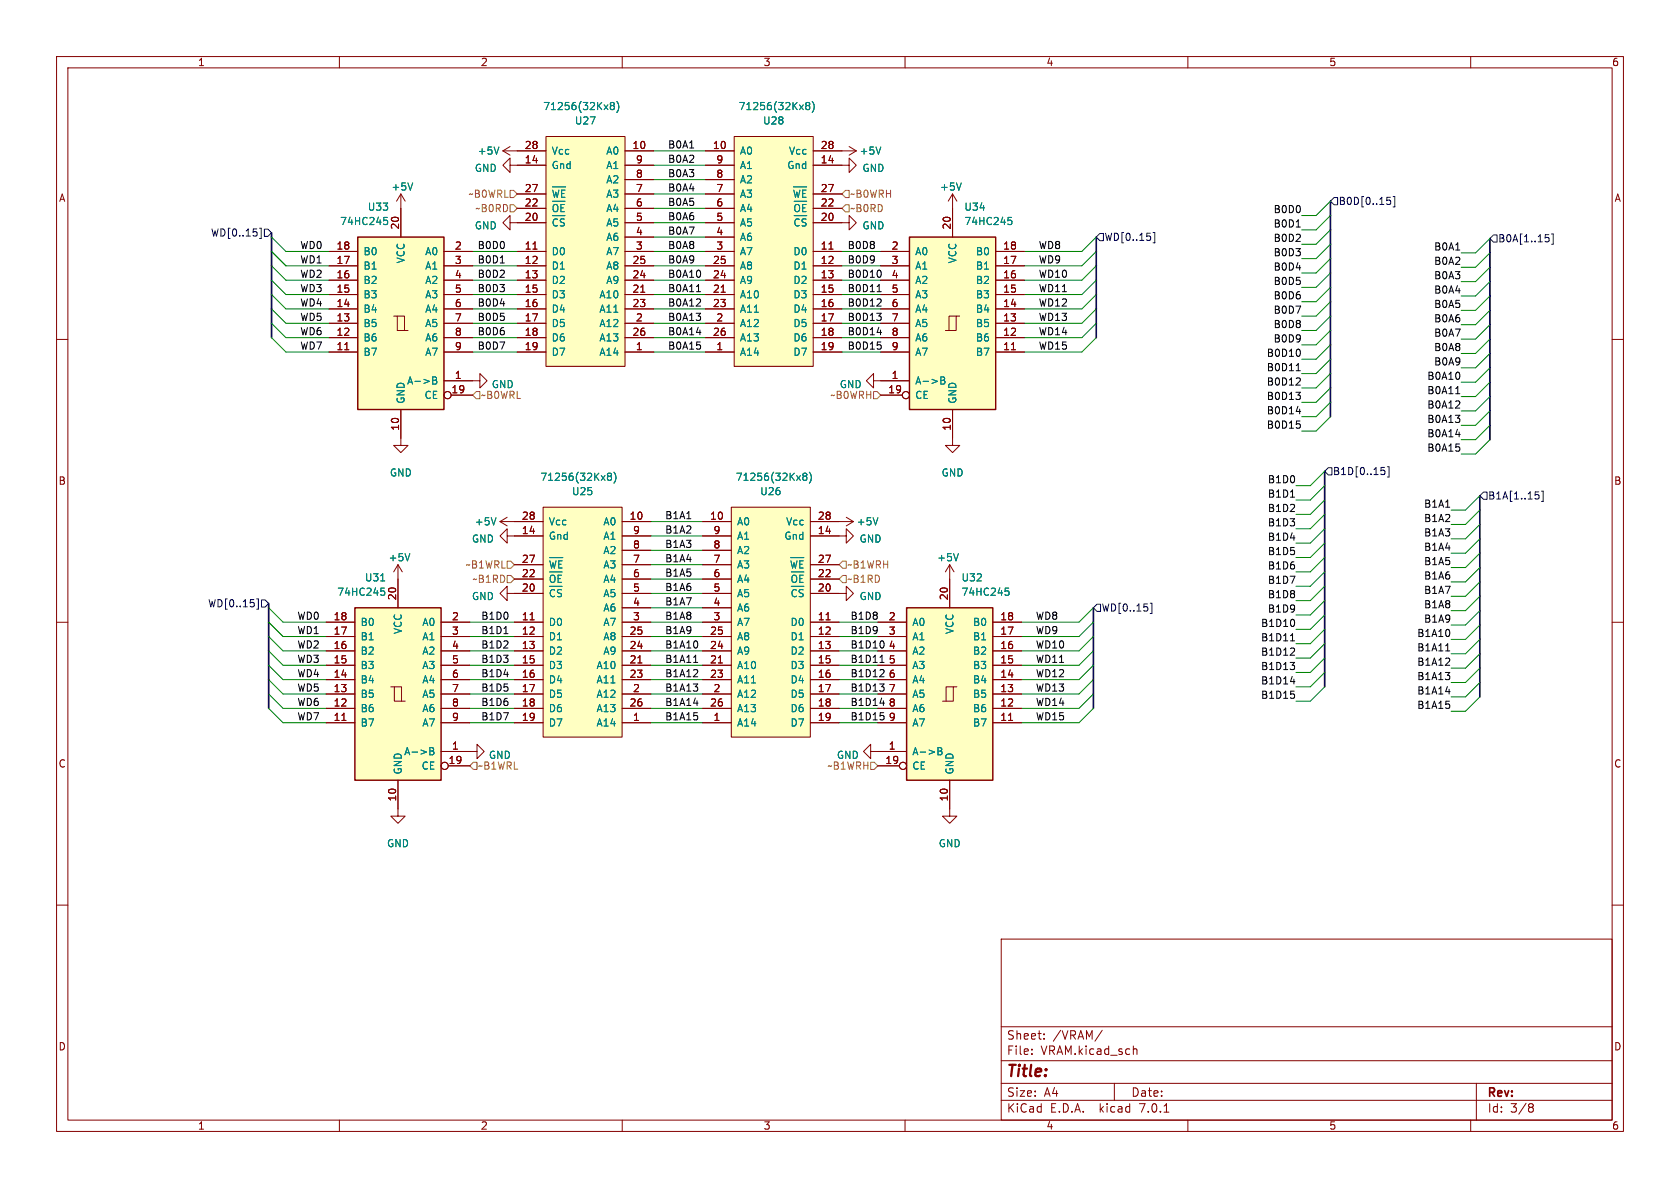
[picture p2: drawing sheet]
<svg xmlns="http://www.w3.org/2000/svg" width="297mm" height="210mm" viewBox="0 0 297 210" stroke-linecap="round" stroke-linejoin="round" font-family="sans-serif">
<g fill="none" stroke="#840000" stroke-width=".18">
<path d="M10 10h277v190h-277zM12 12h273v186h-273zM60 10v2M110 10v2M160 10v2M210 10v2M260 10v2M70.9 34.3v7.6M70.9 34.3l.7 1.3M70.9 34.3l-.8 1.3M88.9 26.7h7.6M88.9 26.7l1.3 .7"/>
<path d="M90.2 39.4v1.2l-1.3-1.2 1.3-1.3v1.3h6.3M90.2 29.2v1.3l-1.3-1.3 1.3-1.3v1.3h6.3M90.2 25.9l-1.3 .8M91.4 36.8h5.1M91.4 34.3h5.1M96.5 24.1h14v40.7h-14zM110.5 26.7h5.1M110.5 29.2h5.1M110.5 39.4h5.1M110.5 36.8h5.1M110.5 34.3h5.1M110.5 31.8h5.1"/>
<path d="M124.7 26.7h5.1M124.7 29.2h5.1M124.7 39.4h5.1M124.7 36.8h5.1M124.7 34.3h5.1M124.7 31.8h5.1M129.8 24.1h14v40.7h-14zM143.8 29.2h6.3v-1.3l1.3 1.3-1.3 1.3v-1.3M143.8 39.4h6.3v-1.3l1.3 1.3-1.3 1.2v-1.2M143.8 26.7h7.6M143.8 36.8h5M143.8 34.3h5"/>
<path d="M150.1 25.9l1.3 .8M151.4 26.7l-1.3 .7M168.4 34.3v7.6M168.4 34.3l-.8 1.3M168.4 34.3l.8 1.3M10 60h2M58.2 59.7h5M58.2 57.2h5M58.2 54.6h5M58.2 52.1h5M58.2 49.5h5M58.2 47h5"/>
<path d="M58.2 44.5h5M69.6 55.9h.6v2.5h1.9M70.2 55.9h1.3v2.5M78.5 59.7h5.1M78.5 57.2h5.1M78.5 54.6h5.1M78.5 52.1h5.1M78.5 49.5h5.1M78.5 47h5.1M78.5 44.5h5.1M91.4 59.7h5.1M91.4 57.2h5.1"/>
<path d="M91.4 54.6h5.1M91.4 52.1h5.1M91.4 49.5h5.1M91.4 47h5.1M91.4 44.5h5.1M94.2 44h.7M110.5 59.7h5.1M110.5 57.2h5.1M110.5 54.6h5.1M110.5 52.1h5.1M110.5 49.5h5.1M110.5 47h5.1"/>
<path d="M110.5 44.5h5.1M110.5 41.9h5.1M113.3 51.7h.7M124.7 59.7h5.1M124.7 57.2h5.1M124.7 54.6h5.1M124.7 52.1h5.1M124.7 49.5h5.1M124.7 47h5.1M124.7 44.5h5.1M124.7 41.9h5.1M127.5 51.7h.7"/>
<path d="M143.8 59.7h5M143.8 57.2h5M143.8 54.6h5M143.8 52.1h5M143.8 49.5h5M143.8 47h5M143.8 44.5h5M146.5 44h.8M155.7 59.7h5.1M155.7 57.2h5.1M155.7 54.6h5.1M155.7 52.1h5.1"/>
<path d="M155.7 49.5h5.1M155.7 47h5.1M155.7 44.5h5.1M169 55.9h-1.2v2.5M169.7 55.9h-.7v2.5h-1.9M176 59.7h5.1M176 57.2h5.1M176 54.6h5.1M176 52.1h5.1M176 49.5h5.1M176 47h5.1M176 44.5h5.1"/>
<path d="M285 60h2M58.2 62.2h5M60.9 61.8h.8M70.9 72.4v6.3h-1.3l1.3 1.3 1.2-1.3h-1.2M78.5 67.3h6.3v1.3l1.3-1.3-1.3-1.3v1.3M78.5 62.2h5.1M79.8 69.9h3.8M91.4 62.2h5.1M110.5 62.2h5.1M124.7 62.2h5.1M143.8 62.2h5M154.4 67.3v-1.3l-1.2 1.3 1.2 1.3v-1.3h6.4"/>
<path d="M155.7 62.2h5.1M155.7 69.9h3.8M168.4 72.4v6.3h1.3l-1.3 1.3-1.3-1.3h1.3M176 62.2h5.1M178.8 61.8h.7M70.4 99.8v7.6M70.4 99.8l.7 1.3M70.4 99.8l-.8 1.3M88.4 92.2h7.6M88.4 92.2l1.3 .8M89.7 94.7v1.3l-1.3-1.3 1.3-1.2v1.2h6.3M89.7 91.4l-1.3 .8"/>
<path d="M90.9 99.8h5.1M96 89.7h14v40.6h-14zM110 92.2h5.1M110 94.7h5.1M110 99.8h5.1M110 97.3h5.1M124.2 92.2h5.1M124.2 94.7h5.1M124.2 99.8h5.1M124.2 97.3h5.1M129.3 89.7h14v40.6h-14zM143.3 94.7h6.3v-1.2l1.3 1.2-1.3 1.3v-1.3"/>
<path d="M143.3 92.2h7.6M143.3 99.8h5M149.6 91.4l1.3 .8M150.9 92.2l-1.3 .8M167.9 99.8v7.6M167.9 99.8l-.8 1.3M167.9 99.8l.8 1.3M10 110h2M57.7 117.6h5M57.7 115.1h5M57.7 112.5h5M57.7 110h5"/>
<path d="M78 117.6h5.1M78 115.1h5.1M78 112.5h5.1M78 110h5.1M89.7 104.9v1.3l-1.3-1.3 1.3-1.3v1.3h6.3M90.9 117.6h5.1M90.9 115.1h5.1M90.9 112.5h5.1M90.9 110h5.1M90.9 102.4h5.1M93.7 109.6h.7M110 117.6h5.1"/>
<path d="M110 115.1h5.1M110 112.5h5.1M110 110h5.1M110 104.9h5.1M110 102.4h5.1M110 107.4h5.1M112.8 117.2h.7M124.2 117.6h5.1M124.2 115.1h5.1M124.2 112.5h5.1M124.2 110h5.1M124.2 104.9h5.1"/>
<path d="M124.2 102.4h5.1M124.2 107.4h5.1M127 117.2h.7M143.3 104.9h6.3v-1.3l1.3 1.3-1.3 1.3v-1.3M143.3 117.6h5M143.3 115.1h5M143.3 112.5h5M143.3 110h5M143.3 102.4h5M146 109.6h.8M155.2 117.6h5.1M155.2 115.1h5.1"/>
<path d="M155.2 112.5h5.1M155.2 110h5.1M175.5 117.6h5.1M175.5 115.1h5.1M175.5 112.5h5.1M175.5 110h5.1M285 110h2M57.7 127.8h5M57.7 125.2h5M57.7 122.7h5M57.7 120.1h5M60.4 127.4h.8"/>
<path d="M69.1 121.4h.6v2.6h1.9M69.7 121.4h1.3v2.6M70.4 137.9v6.4h-1.3l1.3 1.2 1.2-1.2h-1.2M78 132.8h6.3v1.3l1.3-1.3-1.3-1.2v1.2M78 127.8h5.1M78 125.2h5.1M78 122.7h5.1M78 120.1h5.1M79.2 135.4h3.9M90.9 127.8h5.1M90.9 125.2h5.1M90.9 122.7h5.1"/>
<path d="M90.9 120.1h5.1M110 127.8h5.1M110 125.2h5.1M110 122.7h5.1M110 120.1h5.1M124.2 127.8h5.1M124.2 125.2h5.1M124.2 122.7h5.1M124.2 120.1h5.1M143.3 127.8h5M143.3 125.2h5M143.3 122.7h5"/>
<path d="M143.3 120.1h5M153.9 132.8v-1.2l-1.2 1.2 1.2 1.3v-1.3h6.4M155.2 127.8h5.1M155.2 125.2h5.1M155.2 122.7h5.1M155.2 120.1h5.1M155.2 135.4h3.8M167.9 137.9v6.4h1.3l-1.3 1.2-1.3-1.2h1.3M168.5 121.4h-1.2v2.6M169.2 121.4h-.7v2.6h-1.9M175.5 127.8h5.1M175.5 125.2h5.1"/>
<path d="M175.5 122.7h5.1M175.5 120.1h5.1M178.3 127.4h.7M10 160h2M285 160h2M177 166h108v32h-108zM60 198v2M110 198v2M160 198v2M177 194.5h108M177 191.5h108M177 187.5h108"/>
<path d="M177 181.5h108M182.4 186.3v.1M182.4 185.5v.1M184.6 183.6v.1M184.6 182.8v.1M194.9 182.1l-1.3 2M197 191.5v3M200.4 185.5h.5l.1 .9M205.8 196.6h.8M210 198v2M260 198v2M261 191.5v6.5"/>
<path d="M270.5 195.1l.4 .1 .2 .2-.3 .3M270.5 195.7h.3M270.8 195.7l.2 .2 .1 .4-.2 .2-.4 .1"/>
<circle cx="79.1" cy="69.8" r=".63"/>
<circle cx="160.1" cy="69.8" r=".63"/>
<circle cx="78.6" cy="135.4" r=".63"/>
<circle cx="159.6" cy="135.4" r=".63"/>
</g>
<g fill="#ffffc2" stroke="#ffffc2" stroke-width=".18">
<path d="M160.8 41.9h15.2v30.5h-15.2z"/>
<path d="M129.8 24.1h14v40.7h-14z"/>
<path d="M63.2 41.9h15.3v30.5h-15.3z"/>
<path d="M160.3 107.4h15.2v30.5h-15.2z"/>
<path d="M96.5 24.1h14v40.7h-14z"/>
<path d="M62.7 107.4h15.3v30.5h-15.3z"/>
<path d="M129.3 89.7h14v40.6h-14z"/>
<path d="M96 89.7h14v40.6h-14z"/>
</g>
<path d="M63.2 41.9h15.3v30.5h-15.3zM160.8 41.9h15.2v30.5h-15.2zM62.7 107.4h15.3v30.5h-15.3zM160.3 107.4h15.2v30.5h-15.2z" fill="none" stroke="#840000" stroke-width=".25"/>
<g fill="none" stroke="#008484" stroke-width=".18">
<path d="M108.1 18.7l-.2-.3 .2-.3h.3l.2 .3-.2 .3M108.1 18.7h.3M108.1 18.7l-.2 .2v.2l.2 .3h.3l.2-.3v-.2l-.2-.2M109 17.9a1.46 1.46 0 0 1 0 2M142.7 18.7l-.3-.3 .3-.3h.2l.3 .3-.3 .3M142.7 18.7l-.3 .2 .1 .4 .2 .1h.2l.3-.3v-.2l-.3-.2M142.7 18.7h.2M143.6 17.9a1.46 1.46 0 0 1 0 2M67.9 38.4h.6M68 38.9h.3l.2 .3v.4l-.5 .1M73 32.3l-.5 1.3M88.2 26l-.4 1.3"/>
<path d="M97.7 33h2.3M97.7 33.6l.3 1.3M98.8 33.6l-.3 1.3M99.2 36.1v1.3M99.9 33.6h-.6v1.3M140.3 33h2.3M140.3 33.6l.3 1.3M141.4 33.6l-.3 1.3M141.9 36.1v1.3M142.5 33.6h-.6v1.3M155.7 26l-.4 1.3M169.9 32.3l-.4 1.3"/>
<path d="M178.2 38.4h.6M178.4 38.9h.3l.2 .3-.1 .4-.4 .1M76.5 66.6h.4l.3 .3-.3 .3 .3 .2v.3l-.2 .2h-.5zM76.5 67.2h.4M166.3 66.6h.5l.2 .3-.2 .3 .2 .2 .1 .3-.3 .2h-.5zM166.3 67.2h.5M72.5 97.9l-.5 1.2M87.7 91.5l-.4 1.3M97.2 98.6h2.3M97.2 99.1l.3 1.3M98.3 99.1l-.3 1.3M99.4 99.1h-.6v1.3"/>
<path d="M107.6 84.2l-.2-.3 .2-.3h.3l.2 .3-.2 .3M107.6 84.2h.3M107.6 84.2l-.2 .2v.3l.2 .2h.3l.2-.2v-.3l-.2-.2M108.5 83.5a1.46 1.46 0 0 1 0 1.9M139.8 98.6h2.3M139.8 99.1l.3 1.3M140.9 99.1l-.3 1.3M142 99.1h-.6v1.3M142.2 84.2l-.3-.3 .3-.3h.2l.3 .3-.3 .3M142.2 84.2l-.3 .2 .1 .4 .2 .1h.2l.3-.2v-.3l-.3-.2M142.2 84.2h.2M143.1 83.5a1.46 1.46 0 0 1 0 1.9"/>
<path d="M155.2 91.5l-.4 1.3M169.4 97.9l-.4 1.2M67.3 102.7h.7M67.4 104h.6M67.5 104.4h.3l.2 .3v.4l-.5 .1M98.7 101.7v1.2M141.4 101.7v1.2M177.7 104h.6M177.8 104.4h.3l.3 .3-.1 .4-.5 .1M76 132.2h.4l.3 .2-.3 .4 .3 .1v.3l-.2 .2h-.5zM76 132.8h.4M165.8 132.2h.4l.3 .2-.3 .4 .3 .1 .1 .3-.3 .2h-.5z"/>
<path d="M165.8 132.8h.4"/>
</g>
<g fill="none" stroke="#000084" stroke-width=".18">
<path d="M235.8 34.9h.7v1.3h-.7l-.6-.6zM245.2 34.9h.6M245.3 35.4h.3l.3 .2-.1 .4-.5 .1M246.3 34.8h.3v1.8h-.3M45.9 40.3h.3v1.9h-.3M46.7 40.5h.7l.6 .6-.6 .7h-.7zM194.4 41.3h.7v1.2h-.7l-.6-.6zM203.8 41.1h.4v1.8h-.4M264 41.5h.7v1.3h-.7l-.6-.6zM273.2 41.5h.6M273.3 42h.3l.3 .2-.1 .4-.5 .2M274.3 41.4h.3v1.8h-.3"/>
<path d="M234.8 82.7h.7v1.2h-.7l-.6-.6zM244.2 82.6h.6M244.3 83.1h.3l.2 .3v.4l-.5 .1M245.3 82.5h.3v1.8h-.3M262.3 87h.6v1.3h-.6l-.7-.7zM271.4 86.9h.6M271.5 87.4h.3l.3 .3-.1 .4-.5 .1M272.5 86.8h.3v1.8h-.3M45.4 105.9h.3v1.8h-.3M46.2 106h.7l.6 .7-.6 .6h-.7zM193.9 106.8h.7v1.3h-.7l-.6-.7zM203.3 106.6h.3v1.9h-.3"/>
</g>
<path d="M90.2 36.2h.6l.6 .6-.6 .7h-.6zM90.2 33.7h.6l.6 .6-.6 .6h-.6zM149.5 33.7h.6v1.2h-.6l-.7-.6zM149.5 36.2h.6v1.3h-.6l-.7-.7zM84.2 69.2h.6v1.3h-.6l-.6-.6zM154.4 69.2h.7l.6 .7-.6 .6h-.7zM89.7 99.2h.6l.6 .6-.6 .7h-.6zM148.3 99.8l.7-.6h.6v1.3h-.6zM89.7 101.7h.6l.6 .7-.6 .6h-.6zM149 101.7h.6v1.3h-.6l-.7-.6zM83.7 134.7h.6v1.3h-.6l-.6-.6zM153.9 134.7h.7l.6 .7-.6 .6h-.7z" fill="none" stroke="#848400" stroke-width=".18"/>
<g fill="none" stroke="#000" stroke-width=".18">
<path d="M88.4 46.5h.8M123.1 51.6h.8M155.1 58.8h.7M155.1 51.6h.7M229.2 40.1h.7M257.4 44.2h.7M229.1 69.3h.8l-.4 .5M229.2 65.5h.7M229.2 72.7h.7M229.2 74.4h.6M229.4 64.4l.1-.1v1.2M229.8 66.9l.1 .1-.1 .3-.7 .8h.8"/>
<path d="M229.8 61.8l.1 .4-.1 .7M229.8 69.9l.1 .2-.1 .5M229.8 75l.1 .2-.1 .4M257.3 72.1h.8M257.3 73.4h.8l-.4 .5M257.4 69.6h.7M257.4 76.8h.7M258 66v.8M258 71v.4M258 74v.6M258 79.1v.5M228.1 87.9h.8"/>
<path d="M255.6 89.7h.7M89.1 112h.7M122.6 117.1h.7M155.6 117.1h.7M228.1 117.1h.8l-.5 .5M228.1 113.3h.8M228.4 112.2l.1-.2v1.3M228.7 109.6l.2 .4-.2 .6M228.7 114.6l.2 .2-.1 .3-.7 .7h.8M228.7 117.6l.2 .2-.2 .5M255.5 118.9h.8l-.4 .5M255.5 117.6h.8"/>
<path d="M255.6 115.1h.7M256.2 119.5v.5M256.2 111.5v.8M256.2 116.5v.4M155.6 124.3h.8M228.1 120.5h.8M228.2 122.2h.6M228.7 122.7l.2 .2-.2 .5M255.6 122.3h.8M256.2 124.6v.5"/>
</g>
<path d="M235.2 35.6v38.1M48 41.1v18.6M193.8 41.9v17.8M263.4 42.2v35.5M234.2 83.3v38.1M261.6 87.6v35.6M47.5 106.7v18.5M193.3 107.4v17.8" fill="none" stroke="#000084" stroke-width=".3"/>
<g fill="none" stroke="#008400" stroke-width=".18">
<path d="M115.6 36.8h9.1M115.6 39.4h9.1M115.6 26.7h9.1M115.6 29.2h9.1M115.6 34.3h9.1M115.6 31.8h9.1M235.2 35.6l-2.5 2.5h-2.6M235.2 38.1l-2.5 2.5h-2.6M48 54.6l2.5 2.6h7.7M48 59.7l2.5 2.5h7.7M48 47l2.5 2.5h7.7M48 52.1l2.5 2.5h7.7"/>
<path d="M48 49.5l2.5 2.6h7.7M48 57.2l2.5 2.5h7.7M48 41.9l2.5 2.6h7.7M48 44.5l2.5 2.5h7.7M83.6 57.2h7.8M83.6 49.5h7.8M83.6 54.6h7.8M83.6 52.1h7.8M83.6 59.7h7.8M83.6 44.5h7.8M83.6 47h7.8M115.6 57.2h9.1"/>
<path d="M115.6 49.5h9.1M115.6 54.6h9.1M115.6 52.1h9.1M115.6 59.7h9.1M115.6 44.5h9.1M115.6 41.9h9.1M115.6 47h9.1M148.8 57.2h6.9M148.8 49.5h6.9M148.8 54.6h6.9M148.8 52.1h6.9M148.8 59.7h6.9"/>
<path d="M148.8 44.5h6.9M148.8 47h6.9M193.8 54.6l-2.5 2.6h-10.2M193.8 59.7l-2.5 2.5h-10.2M193.8 47l-2.5 2.5h-10.2M193.8 52.1l-2.5 2.5h-10.2M193.8 49.5l-2.5 2.6h-10.2M193.8 57.2l-2.5 2.5h-10.2M193.8 41.9l-2.5 2.6h-10.2M193.8 44.5l-2.5 2.5h-10.2M235.2 45.7l-2.5 2.6h-2.6M235.2 43.2l-2.5 2.5h-2.6"/>
<path d="M235.2 58.4l-2.5 2.6h-2.6M235.2 55.9l-2.5 2.5h-2.6M235.2 40.6l-2.5 2.6h-2.6M235.2 48.3l-2.5 2.5h-2.6M235.2 50.8l-2.5 2.5h-2.6M235.2 53.3l-2.5 2.6h-2.6M263.4 42.2l-2.5 2.5h-2.6M263.4 44.7l-2.5 2.5h-2.6M263.4 47.2l-2.5 2.6h-2.6M263.4 49.8l-2.5 2.5h-2.6M263.4 54.9l-2.5 2.5h-2.6M263.4 52.3l-2.5 2.6h-2.6"/>
<path d="M263.4 59.9l-2.5 2.6h-2.6M263.4 57.4l-2.5 2.5h-2.6M83.6 62.2h7.8M115.6 62.2h9.1M148.8 62.2h6.9M235.2 68.6l-2.5 2.5h-2.6M235.2 71.1l-2.5 2.6h-2.6M235.2 73.7l-2.5 2.5h-2.6M235.2 61l-2.5 2.5h-2.6M235.2 63.5l-2.5 2.5h-2.6M235.2 66l-2.5 2.6h-2.6M263.4 77.7l-2.5 2.6h-2.6"/>
<path d="M263.4 75.2l-2.5 2.5h-2.6M263.4 72.6l-2.5 2.6h-2.6M263.4 70.1l-2.5 2.5h-2.6M263.4 62.5l-2.5 2.5h-2.6M263.4 65l-2.5 2.6h-2.6M263.4 67.6l-2.5 2.5h-2.6M115.1 94.7h9.1M115.1 97.3h9.1M115.1 99.8h9.1M115.1 92.2h9.1M234.2 88.4l-2.6 2.5h-2.5M234.2 85.9l-2.6 2.5h-2.5"/>
<path d="M234.2 83.3l-2.6 2.6h-2.5M234.2 98.6l-2.6 2.5h-2.5M234.2 93.5l-2.6 2.5h-2.5M234.2 96l-2.6 2.6h-2.5M234.2 90.9l-2.6 2.6h-2.5M261.6 95.3l-2.5 2.5h-2.6M261.6 90.2l-2.5 2.5h-2.6M261.6 87.6l-2.5 2.6h-2.6M261.6 97.8l-2.5 2.5h-2.6M261.6 92.7l-2.5 2.6h-2.6M47.5 117.6l2.5 2.5h7.7M47.5 115.1l2.5 2.5h7.7"/>
<path d="M47.5 110l2.5 2.5h7.7M47.5 112.5l2.5 2.6h7.7M47.5 107.4l2.5 2.6h7.7M83.1 117.6h7.8M83.1 112.5h7.8M83.1 115.1h7.8M83.1 110h7.8M115.1 117.6h9.1M115.1 112.5h9.1M115.1 115.1h9.1M115.1 110h9.1M115.1 107.4h9.1"/>
<path d="M115.1 104.9h9.1M115.1 102.4h9.1M148.3 117.6h6.9M148.3 112.5h6.9M148.3 115.1h6.9M148.3 110h6.9M193.3 117.6l-2.5 2.5h-10.2M193.3 115.1l-2.5 2.5h-10.2M193.3 110l-2.5 2.5h-10.2M193.3 112.5l-2.5 2.6h-10.2M193.3 107.4l-2.5 2.6h-10.2M234.2 101.1l-2.6 2.5h-2.5"/>
<path d="M234.2 108.7l-2.6 2.6h-2.5M234.2 111.3l-2.6 2.5h-2.5M234.2 113.8l-2.6 2.5h-2.5M234.2 116.3l-2.6 2.6h-2.5M234.2 118.9l-2.6 2.5h-2.5M234.2 106.2l-2.6 2.5h-2.5M234.2 103.6l-2.6 2.6h-2.5M261.6 102.9l-2.5 2.5h-2.6M261.6 100.3l-2.5 2.6h-2.6M261.6 110.5l-2.5 2.5h-2.6M261.6 113l-2.5 2.6h-2.6M261.6 108l-2.5 2.5h-2.6"/>
<path d="M261.6 105.4l-2.5 2.6h-2.6M261.6 115.6l-2.5 2.5h-2.6M261.6 118.1l-2.5 2.6h-2.6M47.5 125.2l2.5 2.6h7.7M47.5 122.7l2.5 2.5h7.7M47.5 120.1l2.5 2.6h7.7M83.1 120.1h7.8M83.1 127.8h7.8M83.1 125.2h7.8M83.1 122.7h7.8M115.1 120.1h9.1M115.1 127.8h9.1"/>
<path d="M115.1 125.2h9.1M115.1 122.7h9.1M148.3 120.1h6.9M148.3 127.8h6.9M148.3 125.2h6.9M148.3 122.7h6.9M193.3 125.2l-2.5 2.6h-10.2M193.3 122.7l-2.5 2.5h-10.2M193.3 120.1l-2.5 2.6h-10.2M234.2 121.4l-2.6 2.6h-2.5M261.6 120.7l-2.5 2.5h-2.6M261.6 123.2l-2.5 2.5h-2.6"/>
</g>
<text font-size="2.8" fill="#840000" x="178" y="190.8">Title:</text>
<g font-size="2.1" fill="#840000">
<text x="178" y="183.9">Sheet:</text>
<text x="186.2" y="183.9">/VRAM/</text>
<text x="178" y="186.6">File:</text>
<text x="184" y="186.6">VRAM.kicad_sch</text>
<text x="178" y="196.8">KiCad</text>
<text x="178" y="194">Size:</text>
<text x="184.6" y="194">A4</text>
<text x="185.7" y="196.8">E.D.A.</text>
<text x="194.4" y="196.8">kicad</text>
<text x="200" y="194">Date:</text>
<text x="201.5" y="196.8">7.0.1</text>
<text x="263" y="194.2">Rev:</text>
<text x="263" y="196.8">Id:</text>
<text x="267" y="196.8">3/8</text>
</g>
<g font-size="1.8" fill="#840000">
<text x="35" y="11.8">1</text>
<text x="85" y="11.8">2</text>
<text x="135" y="11.8">3</text>
<text x="185" y="11.8">4</text>
<text x="235" y="11.8">5</text>
<text x="285" y="11.8">6</text>
<text x="92.7" y="29">14</text>
<text x="92.7" y="26.4">28</text>
<text x="111.8" y="26.4">10</text>
<text x="112.4" y="29">9</text>
<text x="126" y="26.4">10</text>
<text x="126.6" y="29">9</text>
<text x="145" y="29">14</text>
<text x="145" y="26.4">28</text>
<text x="10.4" y="35.8">A</text>
<text x="92.7" y="34">27</text>
<text x="112.4" y="34">7</text>
<text x="112.4" y="31.5">8</text>
<text x="126.6" y="34">7</text>
<text x="126.6" y="31.5">8</text>
<text x="145" y="34">27</text>
<text x="285.4" y="35.8">A</text>
<text x="70.6" y="40.6" transform="rotate(-90 70.6 40.6)">20</text>
<text x="92.7" y="39.1">20</text>
<text x="92.7" y="36.6">22</text>
<text x="112.4" y="41.7">4</text>
<text x="112.4" y="39.1">5</text>
<text x="112.4" y="36.6">6</text>
<text x="126.6" y="41.7">4</text>
<text x="126.6" y="39.1">5</text>
<text x="126.6" y="36.6">6</text>
<text x="145" y="39.1">20</text>
<text x="145" y="36.6">22</text>
<text x="168.1" y="40.6" transform="rotate(-90 168.1 40.6)">20</text>
<text x="59.4" y="46.7">17</text>
<text x="59.4" y="44.2">18</text>
<text x="80.4" y="44.2">2</text>
<text x="80.4" y="46.7">3</text>
<text x="92.7" y="44.2">11</text>
<text x="92.7" y="46.7">12</text>
<text x="111.8" y="46.7">25</text>
<text x="112.4" y="44.2">3</text>
<text x="126" y="46.7">25</text>
<text x="126.6" y="44.2">3</text>
<text x="145" y="44.2">11</text>
<text x="145" y="46.7">12</text>
<text x="157.6" y="44.2">2</text>
<text x="157.6" y="46.7">3</text>
<text x="177.3" y="46.7">17</text>
<text x="177.3" y="44.2">18</text>
<text x="59.4" y="51.8">15</text>
<text x="59.4" y="49.3">16</text>
<text x="80.4" y="49.3">4</text>
<text x="80.4" y="51.8">5</text>
<text x="92.7" y="49.3">13</text>
<text x="92.7" y="51.8">15</text>
<text x="111.8" y="51.8">21</text>
<text x="111.8" y="49.3">24</text>
<text x="126" y="51.8">21</text>
<text x="126" y="49.3">24</text>
<text x="145" y="49.3">13</text>
<text x="145" y="51.8">15</text>
<text x="157.6" y="49.3">4</text>
<text x="157.6" y="51.8">5</text>
<text x="177.3" y="51.8">15</text>
<text x="177.3" y="49.3">16</text>
<text x="59.4" y="59.4">12</text>
<text x="59.4" y="56.9">13</text>
<text x="59.4" y="54.4">14</text>
<text x="80.4" y="54.4">6</text>
<text x="80.4" y="56.9">7</text>
<text x="80.4" y="59.4">8</text>
<text x="92.7" y="54.4">16</text>
<text x="92.7" y="56.9">17</text>
<text x="92.7" y="59.4">18</text>
<text x="111.8" y="54.4">23</text>
<text x="111.8" y="59.4">26</text>
<text x="112.4" y="56.9">2</text>
<text x="126" y="54.4">23</text>
<text x="126" y="59.4">26</text>
<text x="126.6" y="56.9">2</text>
<text x="145" y="54.4">16</text>
<text x="145" y="56.9">17</text>
<text x="145" y="59.4">18</text>
<text x="157.6" y="54.4">6</text>
<text x="157.6" y="56.9">7</text>
<text x="157.6" y="59.4">8</text>
<text x="177.3" y="59.4">12</text>
<text x="177.3" y="56.9">13</text>
<text x="177.3" y="54.4">14</text>
<text x="59.4" y="62">11</text>
<text x="80.4" y="62">9</text>
<text x="92.7" y="62">19</text>
<text x="112.4" y="62">1</text>
<text x="126.6" y="62">1</text>
<text x="145" y="62">19</text>
<text x="157.6" y="62">9</text>
<text x="177.3" y="62">11</text>
<text x="79.8" y="69.6">19</text>
<text x="80.4" y="67.1">1</text>
<text x="157" y="69.6">19</text>
<text x="157.6" y="67.1">1</text>
<text x="70.6" y="76.2" transform="rotate(-90 70.6 76.2)">10</text>
<text x="168.1" y="76.2" transform="rotate(-90 168.1 76.2)">10</text>
<text x="10.3" y="85.8">B</text>
<text x="285.3" y="85.8">B</text>
<text x="92.2" y="94.5">14</text>
<text x="92.2" y="91.9">28</text>
<text x="111.2" y="91.9">10</text>
<text x="111.9" y="94.5">9</text>
<text x="125.5" y="91.9">10</text>
<text x="126.1" y="94.5">9</text>
<text x="144.5" y="94.5">14</text>
<text x="144.5" y="91.9">28</text>
<text x="92.2" y="99.6">27</text>
<text x="111.9" y="99.6">7</text>
<text x="111.9" y="97">8</text>
<text x="126.1" y="99.6">7</text>
<text x="126.1" y="97">8</text>
<text x="144.5" y="99.6">27</text>
<text x="70.1" y="106.2" transform="rotate(-90 70.1 106.2)">20</text>
<text x="92.2" y="104.6">20</text>
<text x="92.2" y="102.1">22</text>
<text x="111.9" y="107.2">4</text>
<text x="111.9" y="104.6">5</text>
<text x="111.9" y="102.1">6</text>
<text x="126.1" y="107.2">4</text>
<text x="126.1" y="104.6">5</text>
<text x="126.1" y="102.1">6</text>
<text x="144.5" y="104.6">20</text>
<text x="144.5" y="102.1">22</text>
<text x="167.6" y="106.2" transform="rotate(-90 167.6 106.2)">20</text>
<text x="58.9" y="112.3">17</text>
<text x="58.9" y="109.7">18</text>
<text x="79.8" y="109.7">2</text>
<text x="79.8" y="112.3">3</text>
<text x="92.2" y="109.7">11</text>
<text x="92.2" y="112.3">12</text>
<text x="111.2" y="112.3">25</text>
<text x="111.9" y="109.7">3</text>
<text x="125.5" y="112.3">25</text>
<text x="126.1" y="109.7">3</text>
<text x="144.5" y="109.7">11</text>
<text x="144.5" y="112.3">12</text>
<text x="157.1" y="109.7">2</text>
<text x="157.1" y="112.3">3</text>
<text x="176.8" y="112.3">17</text>
<text x="176.8" y="109.7">18</text>
<text x="58.9" y="119.9">14</text>
<text x="58.9" y="117.3">15</text>
<text x="58.9" y="114.8">16</text>
<text x="79.8" y="114.8">4</text>
<text x="79.8" y="117.3">5</text>
<text x="79.8" y="119.9">6</text>
<text x="92.2" y="114.8">13</text>
<text x="92.2" y="117.3">15</text>
<text x="92.2" y="119.9">16</text>
<text x="111.2" y="117.3">21</text>
<text x="111.2" y="119.9">23</text>
<text x="111.2" y="114.8">24</text>
<text x="125.5" y="117.3">21</text>
<text x="125.5" y="119.9">23</text>
<text x="125.5" y="114.8">24</text>
<text x="144.5" y="114.8">13</text>
<text x="144.5" y="117.3">15</text>
<text x="144.5" y="119.9">16</text>
<text x="157.1" y="114.8">4</text>
<text x="157.1" y="117.3">5</text>
<text x="157.1" y="119.9">6</text>
<text x="176.8" y="119.9">14</text>
<text x="176.8" y="117.3">15</text>
<text x="176.8" y="114.8">16</text>
<text x="58.9" y="125">12</text>
<text x="58.9" y="122.4">13</text>
<text x="79.8" y="122.4">7</text>
<text x="79.8" y="125">8</text>
<text x="92.2" y="122.4">17</text>
<text x="92.2" y="125">18</text>
<text x="111.2" y="125">26</text>
<text x="111.9" y="122.4">2</text>
<text x="125.5" y="125">26</text>
<text x="126.1" y="122.4">2</text>
<text x="144.5" y="122.4">17</text>
<text x="144.5" y="125">18</text>
<text x="157.1" y="122.4">7</text>
<text x="157.1" y="125">8</text>
<text x="176.8" y="125">12</text>
<text x="176.8" y="122.4">13</text>
<text x="58.9" y="127.5">11</text>
<text x="79.8" y="127.5">9</text>
<text x="92.2" y="127.5">19</text>
<text x="111.9" y="127.5">1</text>
<text x="126.1" y="127.5">1</text>
<text x="144.5" y="127.5">19</text>
<text x="157.1" y="127.5">9</text>
<text x="176.8" y="127.5">11</text>
<text x="10.3" y="135.8">C</text>
<text x="79.2" y="135.1">19</text>
<text x="79.8" y="132.6">1</text>
<text x="156.5" y="135.1">19</text>
<text x="157.1" y="132.6">1</text>
<text x="285.3" y="135.8">C</text>
<text x="70.1" y="141.7" transform="rotate(-90 70.1 141.7)">10</text>
<text x="167.6" y="141.7" transform="rotate(-90 167.6 141.7)">10</text>
<text x="10.3" y="185.8">D</text>
<text x="285.3" y="185.8">D</text>
<text x="35" y="199.8">1</text>
<text x="85" y="199.8">2</text>
<text x="135" y="199.8">3</text>
<text x="185" y="199.8">4</text>
<text x="235" y="199.8">5</text>
<text x="285" y="199.8">6</text>
</g>
<g font-size="1.8" fill="#008484">
<text x="96" y="19.6">71256(32Kx8)</text>
<text x="101.6" y="22.2">U27</text>
<text x="130.5" y="19.6">71256(32Kx8)</text>
<text x="134.8" y="22.2">U28</text>
<text x="84.4" y="27.5">+5V</text>
<text x="97.5" y="27.5">Vcc</text>
<text x="107" y="27.5">A0</text>
<text x="130.8" y="27.5">A0</text>
<text x="139.4" y="27.5">Vcc</text>
<text x="151.9" y="27.5">+5V</text>
<text x="69.1" y="33.8">+5V</text>
<text x="83.9" y="30.5">GND</text>
<text x="97.5" y="30">Gnd</text>
<text x="97.5" y="35.7">~{WE}</text>
<text x="107" y="35.1">A3</text>
<text x="107" y="32.6">A2</text>
<text x="107" y="30">A1</text>
<text x="130.8" y="35.1">A3</text>
<text x="130.8" y="32.6">A2</text>
<text x="130.8" y="30">A1</text>
<text x="139.1" y="30">Gnd</text>
<text x="140" y="35.7">~{WE}</text>
<text x="152.4" y="30.5">GND</text>
<text x="166.1" y="33.8">+5V</text>
<text x="60.1" y="39.9">74HC245</text>
<text x="65" y="37.4">U33</text>
<text x="83.9" y="40.7">GND</text>
<text x="97.5" y="40.8">~{CS}</text>
<text x="97.5" y="38.3">~{OE}</text>
<text x="107" y="40.2">A5</text>
<text x="107" y="37.7">A4</text>
<text x="130.8" y="40.2">A5</text>
<text x="130.8" y="37.7">A4</text>
<text x="140.1" y="40.8">~{CS}</text>
<text x="140.1" y="38.3">~{OE}</text>
<text x="152.4" y="40.7">GND</text>
<text x="170.4" y="37.4">U34</text>
<text x="170.4" y="39.9">74HC245</text>
<text x="64.3" y="47.8">B1</text>
<text x="64.3" y="45.3">B0</text>
<text x="71.7" y="46.7" transform="rotate(-90 71.7 46.7)">VCC</text>
<text x="75" y="45.3">A0</text>
<text x="75" y="47.8">A1</text>
<text x="97.5" y="45.3">D0</text>
<text x="97.5" y="47.8">D1</text>
<text x="107" y="47.8">A8</text>
<text x="107" y="45.3">A7</text>
<text x="107" y="42.7">A6</text>
<text x="130.8" y="47.8">A8</text>
<text x="130.8" y="45.3">A7</text>
<text x="130.8" y="42.7">A6</text>
<text x="140.1" y="45.3">D0</text>
<text x="140.1" y="47.8">D1</text>
<text x="161.8" y="45.3">A0</text>
<text x="161.8" y="47.8">A1</text>
<text x="169.2" y="46.7" transform="rotate(-90 169.2 46.7)">VCC</text>
<text x="172.4" y="47.8">B1</text>
<text x="172.4" y="45.3">B0</text>
<text x="64.3" y="52.9">B3</text>
<text x="64.3" y="50.4">B2</text>
<text x="75" y="50.4">A2</text>
<text x="75" y="52.9">A3</text>
<text x="97.5" y="50.4">D2</text>
<text x="97.5" y="52.9">D3</text>
<text x="105.8" y="52.9">A10</text>
<text x="107" y="50.4">A9</text>
<text x="130.8" y="52.9">A10</text>
<text x="130.8" y="50.4">A9</text>
<text x="140.1" y="50.4">D2</text>
<text x="140.1" y="52.9">D3</text>
<text x="161.8" y="50.4">A2</text>
<text x="161.8" y="52.9">A3</text>
<text x="172.4" y="52.9">B3</text>
<text x="172.4" y="50.4">B2</text>
<text x="64.3" y="58">B5</text>
<text x="64.3" y="55.4">B4</text>
<text x="75" y="55.4">A4</text>
<text x="75" y="58">A5</text>
<text x="97.5" y="55.4">D4</text>
<text x="97.5" y="58">D5</text>
<text x="105.8" y="58">A12</text>
<text x="105.8" y="55.4">A11</text>
<text x="130.8" y="58">A12</text>
<text x="130.8" y="55.4">A11</text>
<text x="140.1" y="55.4">D4</text>
<text x="140.1" y="58">D5</text>
<text x="161.8" y="55.4">A4</text>
<text x="161.8" y="58">A5</text>
<text x="172.4" y="58">B5</text>
<text x="172.4" y="55.4">B4</text>
<text x="64.3" y="63.1">B7</text>
<text x="64.3" y="60.5">B6</text>
<text x="75" y="60.5">A6</text>
<text x="75" y="63.1">A7</text>
<text x="97.5" y="60.5">D6</text>
<text x="97.5" y="63.1">D7</text>
<text x="105.8" y="63.1">A14</text>
<text x="105.8" y="60.5">A13</text>
<text x="130.8" y="63.1">A14</text>
<text x="130.8" y="60.5">A13</text>
<text x="140.1" y="60.5">D6</text>
<text x="140.1" y="63.1">D7</text>
<text x="161.8" y="60.5">A6</text>
<text x="161.8" y="63.1">A7</text>
<text x="172.4" y="63.1">B7</text>
<text x="172.4" y="60.5">B6</text>
<text x="71.7" y="71.4" transform="rotate(-90 71.7 71.4)">GND</text>
<text x="71.8" y="68.1">A-&gt;B</text>
<text x="74.9" y="70.7">CE</text>
<text x="86.9" y="68.8">GND</text>
<text x="148.4" y="68.8">GND</text>
<text x="161.8" y="68.1">A-&gt;B</text>
<text x="161.8" y="70.7">CE</text>
<text x="169.2" y="71.4" transform="rotate(-90 169.2 71.4)">GND</text>
<text x="68.9" y="84.4">GND</text>
<text x="95.5" y="85.2">71256(32Kx8)</text>
<text x="101.1" y="87.7">U25</text>
<text x="130" y="85.2">71256(32Kx8)</text>
<text x="134.3" y="87.7">U26</text>
<text x="166.4" y="84.4">GND</text>
<text x="83.9" y="93">+5V</text>
<text x="97" y="95.6">Gnd</text>
<text x="97" y="93">Vcc</text>
<text x="106.5" y="93">A0</text>
<text x="106.5" y="95.6">A1</text>
<text x="130.3" y="93">A0</text>
<text x="130.3" y="95.6">A1</text>
<text x="138.5" y="95.6">Gnd</text>
<text x="138.8" y="93">Vcc</text>
<text x="151.4" y="93">+5V</text>
<text x="68.6" y="99.4">+5V</text>
<text x="83.4" y="96.1">GND</text>
<text x="97" y="101.3">~{WE}</text>
<text x="106.5" y="100.6">A3</text>
<text x="106.5" y="98.1">A2</text>
<text x="130.3" y="100.6">A3</text>
<text x="130.3" y="98.1">A2</text>
<text x="139.5" y="101.3">~{WE}</text>
<text x="151.9" y="96.1">GND</text>
<text x="165.6" y="99.4">+5V</text>
<text x="59.6" y="105.5">74HC245</text>
<text x="64.5" y="102.9">U31</text>
<text x="83.4" y="106.2">GND</text>
<text x="97" y="106.3">~{CS}</text>
<text x="97" y="103.8">~{OE}</text>
<text x="106.5" y="105.7">A5</text>
<text x="106.5" y="103.2">A4</text>
<text x="130.3" y="105.7">A5</text>
<text x="130.3" y="103.2">A4</text>
<text x="139.6" y="106.3">~{CS}</text>
<text x="139.6" y="103.8">~{OE}</text>
<text x="151.9" y="106.2">GND</text>
<text x="169.9" y="102.9">U32</text>
<text x="169.9" y="105.5">74HC245</text>
<text x="63.8" y="113.3">B1</text>
<text x="63.8" y="110.8">B0</text>
<text x="71.2" y="112.2" transform="rotate(-90 71.2 112.2)">VCC</text>
<text x="74.5" y="110.8">A0</text>
<text x="74.5" y="113.3">A1</text>
<text x="97" y="110.8">D0</text>
<text x="97" y="113.3">D1</text>
<text x="106.5" y="113.3">A8</text>
<text x="106.5" y="110.8">A7</text>
<text x="106.5" y="108.3">A6</text>
<text x="130.3" y="113.3">A8</text>
<text x="130.3" y="110.8">A7</text>
<text x="130.3" y="108.3">A6</text>
<text x="139.6" y="110.8">D0</text>
<text x="139.6" y="113.3">D1</text>
<text x="161.3" y="110.8">A0</text>
<text x="161.3" y="113.3">A1</text>
<text x="168.7" y="112.2" transform="rotate(-90 168.7 112.2)">VCC</text>
<text x="171.9" y="113.3">B1</text>
<text x="171.9" y="110.8">B0</text>
<text x="63.8" y="118.4">B3</text>
<text x="63.8" y="115.9">B2</text>
<text x="74.5" y="115.9">A2</text>
<text x="74.5" y="118.4">A3</text>
<text x="97" y="115.9">D2</text>
<text x="97" y="118.4">D3</text>
<text x="105.3" y="118.4">A10</text>
<text x="106.5" y="115.9">A9</text>
<text x="130.3" y="118.4">A10</text>
<text x="130.3" y="115.9">A9</text>
<text x="139.6" y="115.9">D2</text>
<text x="139.6" y="118.4">D3</text>
<text x="161.3" y="115.9">A2</text>
<text x="161.3" y="118.4">A3</text>
<text x="171.9" y="118.4">B3</text>
<text x="171.9" y="115.9">B2</text>
<text x="63.8" y="123.5">B5</text>
<text x="63.8" y="121">B4</text>
<text x="74.5" y="121">A4</text>
<text x="74.5" y="123.5">A5</text>
<text x="97" y="121">D4</text>
<text x="97" y="123.5">D5</text>
<text x="105.3" y="123.5">A12</text>
<text x="105.3" y="121">A11</text>
<text x="130.3" y="123.5">A12</text>
<text x="130.3" y="121">A11</text>
<text x="139.6" y="121">D4</text>
<text x="139.6" y="123.5">D5</text>
<text x="161.3" y="121">A4</text>
<text x="161.3" y="123.5">A5</text>
<text x="171.9" y="123.5">B5</text>
<text x="171.9" y="121">B4</text>
<text x="63.8" y="128.6">B7</text>
<text x="63.8" y="126">B6</text>
<text x="74.5" y="126">A6</text>
<text x="74.5" y="128.6">A7</text>
<text x="97" y="126">D6</text>
<text x="97" y="128.6">D7</text>
<text x="105.3" y="128.6">A14</text>
<text x="105.3" y="126">A13</text>
<text x="130.3" y="128.6">A14</text>
<text x="130.3" y="126">A13</text>
<text x="139.6" y="126">D6</text>
<text x="139.6" y="128.6">D7</text>
<text x="161.3" y="126">A6</text>
<text x="161.3" y="128.6">A7</text>
<text x="171.9" y="128.6">B7</text>
<text x="171.9" y="126">B6</text>
<text x="71.2" y="136.9" transform="rotate(-90 71.2 136.9)">GND</text>
<text x="71.3" y="133.7">A-&gt;B</text>
<text x="74.4" y="136.2">CE</text>
<text x="86.4" y="134.3">GND</text>
<text x="147.9" y="134.3">GND</text>
<text x="161.3" y="133.7">A-&gt;B</text>
<text x="161.3" y="136.2">CE</text>
<text x="168.7" y="136.9" transform="rotate(-90 168.7 136.9)">GND</text>
<text x="68.4" y="149.9">GND</text>
<text x="165.9" y="149.9">GND</text>
</g>
<g font-size="1.8">
<text x="118.1" y="26.3">B0A1</text>
<text x="118.1" y="28.9">B0A2</text>
<text x="118.1" y="33.9">B0A4</text>
<text x="118.1" y="31.4">B0A3</text>
<text x="118.1" y="41.6">B0A7</text>
<text x="118.1" y="39">B0A6</text>
<text x="118.1" y="36.5">B0A5</text>
<text x="225" y="40.3">B0D1</text>
<text x="225" y="37.8">B0D0</text>
<text x="53.1" y="46.6">WD1</text>
<text x="53.1" y="44.1">WD0</text>
<text x="84.3" y="44.1">B0D0</text>
<text x="84.3" y="46.6">B0D1</text>
<text x="118.1" y="44.1">B0A8</text>
<text x="118.1" y="46.6">B0A9</text>
<text x="149.9" y="44.1">B0D8</text>
<text x="149.9" y="46.6">B0D9</text>
<text x="183.6" y="46.6">WD9</text>
<text x="183.6" y="44.1">WD8</text>
<text x="225" y="42.8">B0D2</text>
<text x="225" y="47.9">B0D4</text>
<text x="225" y="45.4">B0D3</text>
<text x="253.4" y="46.9">B0A2</text>
<text x="253.4" y="44.4">B0A1</text>
<text x="53.1" y="49.2">WD2</text>
<text x="53.1" y="51.7">WD3</text>
<text x="84.3" y="51.7">B0D3</text>
<text x="84.3" y="49.2">B0D2</text>
<text x="118.1" y="51.7">B0A11</text>
<text x="118.1" y="49.2">B0A10</text>
<text x="149.9" y="51.7">B0D11</text>
<text x="149.9" y="49.2">B0D10</text>
<text x="183.6" y="49.2">WD10</text>
<text x="183.6" y="51.7">WD11</text>
<text x="225" y="50.5">B0D5</text>
<text x="225" y="53">B0D6</text>
<text x="253.4" y="52">B0A4</text>
<text x="253.4" y="49.4">B0A3</text>
<text x="53.1" y="59.3">WD6</text>
<text x="53.1" y="56.8">WD5</text>
<text x="53.1" y="54.3">WD4</text>
<text x="84.3" y="59.3">B0D6</text>
<text x="84.3" y="54.3">B0D4</text>
<text x="84.3" y="56.8">B0D5</text>
<text x="118.1" y="56.8">B0A13</text>
<text x="118.1" y="54.3">B0A12</text>
<text x="118.1" y="59.3">B0A14</text>
<text x="149.9" y="59.3">B0D14</text>
<text x="149.9" y="56.8">B0D13</text>
<text x="149.9" y="54.3">B0D12</text>
<text x="183.6" y="54.3">WD12</text>
<text x="183.6" y="56.8">WD13</text>
<text x="183.6" y="59.3">WD14</text>
<text x="225" y="58.1">B0D8</text>
<text x="225" y="55.5">B0D7</text>
<text x="253.4" y="59.6">B0A7</text>
<text x="253.4" y="57.1">B0A6</text>
<text x="253.4" y="54.5">B0A5</text>
<text x="53.1" y="61.9">WD7</text>
<text x="84.3" y="61.9">B0D7</text>
<text x="118.1" y="61.9">B0A15</text>
<text x="149.9" y="61.9">B0D15</text>
<text x="183.6" y="61.9">WD15</text>
<text x="223.8" y="65.7">B0D11</text>
<text x="223.8" y="63.2">B0D10</text>
<text x="225" y="60.6">B0D9</text>
<text x="253.4" y="64.7">B0A9</text>
<text x="253.4" y="62.1">B0A8</text>
<text x="223.8" y="68.2">B0D12</text>
<text x="223.8" y="70.8">B0D13</text>
<text x="252.2" y="67.2">B0A10</text>
<text x="252.2" y="69.8">B0A11</text>
<text x="223.8" y="75.9">B0D15</text>
<text x="223.8" y="73.3">B0D14</text>
<text x="252.2" y="72.3">B0A12</text>
<text x="252.2" y="74.8">B0A13</text>
<text x="252.2" y="77.4">B0A14</text>
<text x="252.2" y="79.9">B0A15</text>
<text x="224" y="88">B1D1</text>
<text x="224" y="85.5">B1D0</text>
<text x="251.6" y="89.8">B1A1</text>
<text x="117.6" y="91.9">B1A1</text>
<text x="117.6" y="94.4">B1A2</text>
<text x="224" y="93.1">B1D3</text>
<text x="224" y="95.7">B1D4</text>
<text x="224" y="90.6">B1D2</text>
<text x="251.6" y="94.9">B1A3</text>
<text x="251.6" y="92.4">B1A2</text>
<text x="117.6" y="99.5">B1A4</text>
<text x="117.6" y="96.9">B1A3</text>
<text x="224" y="98.2">B1D5</text>
<text x="224" y="100.7">B1D6</text>
<text x="251.6" y="97.4">B1A4</text>
<text x="251.6" y="100">B1A5</text>
<text x="117.6" y="104.6">B1A6</text>
<text x="117.6" y="102">B1A5</text>
<text x="117.6" y="107.1">B1A7</text>
<text x="224" y="103.3">B1D7</text>
<text x="224" y="105.8">B1D8</text>
<text x="251.6" y="107.6">B1A8</text>
<text x="251.6" y="105.1">B1A7</text>
<text x="251.6" y="102.5">B1A6</text>
<text x="52.6" y="109.6">WD0</text>
<text x="52.6" y="112.2">WD1</text>
<text x="85.1" y="109.6">B1D0</text>
<text x="85.1" y="112.2">B1D1</text>
<text x="117.6" y="109.6">B1A8</text>
<text x="117.6" y="112.2">B1A9</text>
<text x="150.4" y="109.6">B1D8</text>
<text x="150.4" y="112.2">B1D9</text>
<text x="183.1" y="109.6">WD8</text>
<text x="183.1" y="112.2">WD9</text>
<text x="222.8" y="113.4">B1D11</text>
<text x="222.8" y="110.9">B1D10</text>
<text x="224" y="108.4">B1D9</text>
<text x="250.4" y="112.7">B1A10</text>
<text x="251.6" y="110.1">B1A9</text>
<text x="52.6" y="119.8">WD4</text>
<text x="52.6" y="114.7">WD2</text>
<text x="52.6" y="117.3">WD3</text>
<text x="85.1" y="119.8">B1D4</text>
<text x="85.1" y="117.3">B1D3</text>
<text x="85.1" y="114.7">B1D2</text>
<text x="117.6" y="119.8">B1A12</text>
<text x="117.6" y="114.7">B1A10</text>
<text x="117.6" y="117.3">B1A11</text>
<text x="150.4" y="114.7">B1D10</text>
<text x="150.4" y="119.8">B1D12</text>
<text x="150.4" y="117.3">B1D11</text>
<text x="183.1" y="119.8">WD12</text>
<text x="183.1" y="114.7">WD10</text>
<text x="183.1" y="117.3">WD11</text>
<text x="222.8" y="118.5">B1D13</text>
<text x="222.8" y="116">B1D12</text>
<text x="250.4" y="115.2">B1A11</text>
<text x="250.4" y="117.8">B1A12</text>
<text x="52.6" y="124.9">WD6</text>
<text x="52.6" y="122.3">WD5</text>
<text x="85.1" y="122.3">B1D5</text>
<text x="85.1" y="124.9">B1D6</text>
<text x="117.6" y="124.9">B1A14</text>
<text x="117.6" y="122.3">B1A13</text>
<text x="150.4" y="124.9">B1D14</text>
<text x="150.4" y="122.3">B1D13</text>
<text x="183.1" y="124.9">WD14</text>
<text x="183.1" y="122.3">WD13</text>
<text x="222.8" y="123.6">B1D15</text>
<text x="222.8" y="121.1">B1D14</text>
<text x="250.4" y="120.3">B1A13</text>
<text x="250.4" y="122.8">B1A14</text>
<text x="250.4" y="125.4">B1A15</text>
<text x="52.6" y="127.4">WD7</text>
<text x="85.1" y="127.4">B1D7</text>
<text x="117.6" y="127.4">B1A15</text>
<text x="150.4" y="127.4">B1D15</text>
<text x="183.1" y="127.4">WD15</text>
</g>
<g font-size="1.8" fill="#848400">
<text x="82.7" y="35.1">~B0WRL</text>
<text x="150.3" y="35.1">~B0WRH</text>
<text x="83.9" y="37.7">~B0RD</text>
<text x="150.3" y="37.7">~B0RD</text>
<text x="85" y="70.7">~B0WRL</text>
<text x="146.7" y="70.7">~B0WRH</text>
<text x="82.2" y="100.6">~B1WRL</text>
<text x="149.8" y="100.6">~B1WRH</text>
<text x="83.4" y="103.2">~B1RD</text>
<text x="149.8" y="103.2">~B1RD</text>
<text x="84.5" y="136.2">~B1WRL</text>
<text x="146.2" y="136.2">~B1WRH</text>
</g>
<g font-size="1.8" fill="#000084">
<text x="37.2" y="42">WD[0..15]</text>
<text x="236.7" y="36.4">B0D[0..15]</text>
<text x="195.3" y="42.7">WD[0..15]</text>
<text x="264.9" y="43">B0A[1..15]</text>
<text x="235.6" y="84.1">B1D[0..15]</text>
<text x="263.1" y="88.5">B1A[1..15]</text>
<text x="36.7" y="107.5">WD[0..15]</text>
<text x="194.8" y="108.3">WD[0..15]</text>
</g>
</svg>
